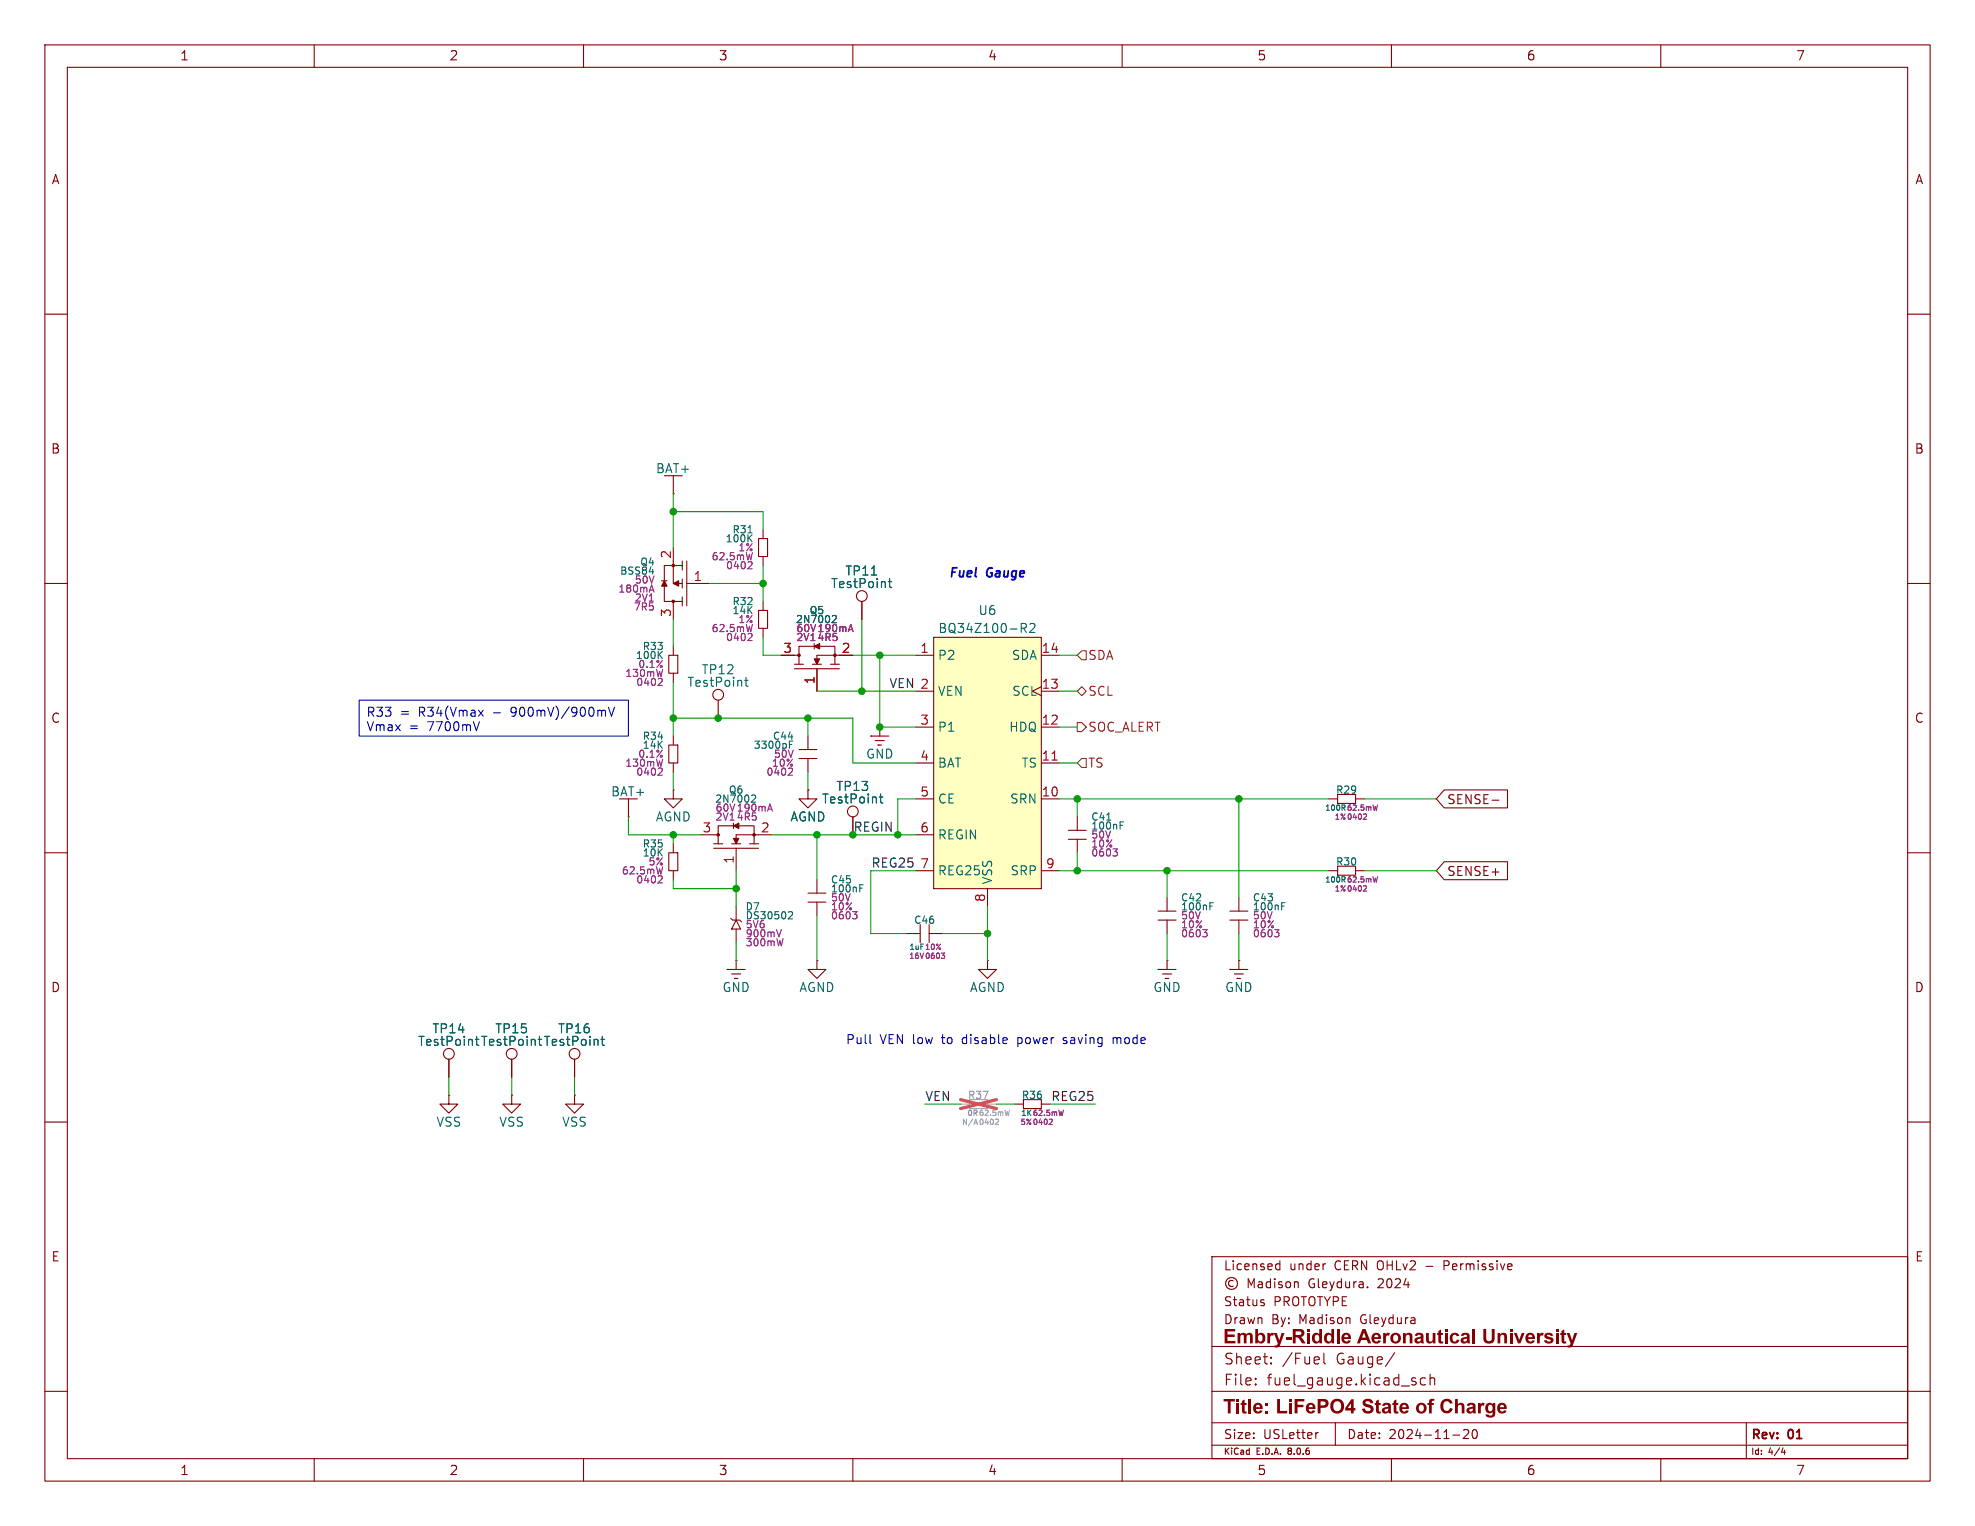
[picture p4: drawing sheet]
<svg xmlns="http://www.w3.org/2000/svg" width="279mm" height="216mm" viewBox="0 0 279 216" stroke-linecap="round" stroke-linejoin="round" font-family="sans-serif">
<g fill="none" stroke="#840000" stroke-width=".15">
<path d="M6.3 6.4h266.7v203.2h-266.7zM9.5 9.5h260.4v196.9h-260.4zM44.4 6.4v3.1M82.5 6.4v3.1M120.6 6.4v3.1M158.7 6.4v3.1M196.8 6.4v3.1M234.9 6.4v3.1M6.3 44.5h3.2M269.9 44.5h3.1M6.3 82.6h3.2M107.3 86.4h1.3v2.5h-1.3z"/>
<path d="M107.9 85.1v1.3M107.9 88.9v1.3M121.9 85.1v2.5M269.9 82.6h3.1M99.1 118.1h2.5v1.3M101 119.4h1.2M103.5 119.4h1.3M103.8 116.8h-2.2v1.3M103.8 116.5v.7M104.5 116.8h2.2v1.3h-2.6v.5M106 119.4h1.3M109.2 118.1h-2.5v1.3"/>
<path d="M113 107.3h2.6M113 106h2.6M114.3 111.8v1.2h1.3l-1.3 1.3-1.3-1.3h1.3M114.3 111.8h.1M114.3 104.1v1.9M114.3 107.3v1.9M188 113h1.2M189.2 112.4h2.6v1.3h-2.6zM191.8 113h1.2M6.3 120.7h3.2M101 120h6.3M104.1 120v3.2"/>
<path d="M114.3 127.6h2.5M114.3 126.4h2.5M115.6 135.9v1.3h1.2l-1.2 1.2-1.3-1.2h1.3M115.6 135.9h.1M115.6 124.5v1.9M115.6 127.6v1.9M188 123.2h1.2M189.2 122.6h2.6v1.2h-2.6zM191.8 123.2h1.2M269.9 120.7h3.1M6.3 158.8h3.2M63.5 154.9v1.3h1.3l-1.3 1.3-1.3-1.3h1.3"/>
<path d="M63.5 154.9h.1M72.4 154.9v1.3h1.3l-1.3 1.3-1.3-1.3h1.3M72.4 154.9h.1M143.5 156.2h1.3M144.8 155.6h2.5v1.2h-2.5zM147.3 156.2h1.3M269.9 158.8h3.1M171.4 177.8h98.5v28.6h-98.5zM180.6 179.6h.5M180.6 178.9h.5M181.1 178.4v1.2M204.3 179h.5"/>
<path d="M204.8 178.4h-.5v1.2M6.3 196.9h3.2M171.4 196.9h101.6M171.4 190.5h98.5M174.5 181.2a.44 .44 0 0 0-.7 .4 .44 .44 0 0 0 .7 .3M176.6 182.2v-1.3l.4 .9 .4-.9v1.3M177.6 195.8l.1 .1h-.1M177.6 195.8v.1M177.6 195v.1M177.6 195l.1 .1h-.1M178 181.4h.5l.1 .8M178.5 184.3l.3 .1 .1 .1-.2 .2h-.2"/>
<path d="M178.5 183.9h.3M178.6 181.6l-.4 .1a.25 .25 0 0 0-.2 .2 .25 .25 0 0 0 .2 .3l.4-.1M179.7 181.4l-.3-.1-.3 .3v.3l.1 .2h.5M179.7 180.9v1.3M179.8 192.8l.1 .1-.1 .1M179.8 192.8l-.1 .1 .1 .1M179.8 192.8v.2M180.3 180.9v.1M180.3 181.3v.9M181.4 181.4l-.3-.1-.2 .2v.2l.5 .1v.3h-.5M182 181.5l.1-.2 .4 .2 .1 .4-.1 .2-.4 .1-.1-.1zM183.1 181.5l.2-.2 .3 .1 .1 .8"/>
<path d="M183.1 181.3v.9M187.3 191.5v1.3l.2 .2M193.5 182.1v.1M197.3 191.4l-1.3 1.9M200.3 195.5l.1 .2-.1 .2M201.7 195l-.5-.1-.3 .3v.5l.2 .2h.1h.5M202.3 195.1a.38 .38 0 0 1 .7 0v.8M202.3 194.4v1.5M44.4 206.4v3.2M82.5 206.4v3.2M120.6 206.4v3.2M158.7 206.4v3.2"/>
<path d="M171.4 204.5h98.5M171.4 201.3h98.5M186.5 202.7h-.2M188.9 201.3v3.2M195.1 203.4v.1M195.1 202.7v.2M196.8 206.4v3.2M205.5 203h1M207.2 202.3l-.2 .1M207.5 202.3l.3 .2-.1 .3-.7 .7h.8M208.6 202.3a.79 .79 0 0 0 0 1.2 .68 .68 0 0 0 .3-1.1l-.2-.1M234.9 206.4v3.2"/>
<path d="M247.1 201.3v5.1M252 205.5h.6M252.4 205.2v.6"/>
<circle cx="121.9" cy="84.3" r=".76"/>
<circle cx="174.2" cy="181.6" r=".85"/>
</g>
<g fill="none" stroke="#840084" stroke-width=".15">
<path d="M106.3 89.7l.1 .1-.1 .3-.5 .5h.6M106.4 88.3l-.2 1.1M103.3 116h.6M108.7 114.5h.5M108.9 113.7l.4 1.1M112.1 109.1l-.6 .6h.6M193.3 115.3v.2l-.4 .4h.4M194.9 113.9l-.2 .7M120.6 129h.6l-.3 .4 .3 .1v.3l-.2 .2h-.2M193.3 125.5v.1l-.4 .5h.4M194.9 124l-.2 .8M148.9 158.5l-.1 .2-.4 .4h.5"/>
<path d="M150.4 157.1l-.1 .7"/>
</g>
<path d="M135.9 156.2h1.3M137.2 155.6h2.5v1.2h-2.5zM139.7 156.2h1.3M141.3 158.5l-.1 .2-.4 .4h.5M142.8 157.1l-.2 .7" fill="none" stroke="#a1a1a1" stroke-width=".15"/>
<path d="M135.9 155.6l5.1 1.2M141 155.6l-5.1 1.2" fill="none" stroke="#e65255" stroke-width=".46"/>
<path d="M123.3 81.4h.7M125.7 82.3h.5M125.9 81.9v1v.2h.3M106.4 112.5h.3l.2 .3-.6 .7h.6M121.6 125.7h.4M121.6 125.2h.5" fill="none" stroke="#006464" stroke-width=".15"/>
<g fill="#840000" stroke="#840000" stroke-width=".15">
<path d="M103.8 116.8l.7-.3v.7z"/>
<path d="M103.8 118.6h.7l-.4 .8z"/>
<circle cx="101.6" cy="118.1" r=".18"/>
<circle cx="106.7" cy="118.1" r=".18"/>
</g>
<path d="M132.1 90.2h15.2v35.5h-15.2z" fill="#ffffc2"/>
<g fill="none" stroke="#840000" stroke-width=".15">
<path d="M95.2 69.9h.1M95.2 77.5v2.5h1.3M95.2 67.3v2.6M96.5 79.4v1.2M97.2 79.4v6.3M107.3 76.2h1.3v2.5h-1.3zM107.9 74.9v1.3M107.9 78.7v1.3M93.6 82.2h.8M94 82.9v2.2h1.2M94 82.2v-2.2h1.2v2.6M94.6 92.7h1.3v2.6h-1.3z"/>
<path d="M95.2 91.4v1.3M95.2 95.3v1.2M95.9 82.6h.6M96.5 85.1h-1.3v2.5M96.5 81.9v1.3M96.5 84.5v1.2M97.2 82.6h3.1M101.6 99.1v2.5M110.5 92.7h2.5v1.3M112.4 94h1.3M112.4 94.6h6.3M114.9 94h1.3"/>
<path d="M115.2 91.4h-2.2v1.3M115.2 91.1v.7M115.6 94.6v3.2M116 91.4h2.1v1.3h-2.5v.5M117.5 94h1.2M120.6 92.7h-2.5v1.3M121.9 85.1v2.5M129.5 92.7h2.6M129.5 97.8h2.6M132.1 90.2h15.2v35.5h-15.2zM147.3 97.2l-1.3 .6 1.3 .6M147.3 92.7h2.6"/>
<path d="M147.3 97.8h2.6M88.9 115.6h.1M88.9 113v2.6M94.6 105.4h1.3v2.6h-1.3zM95.2 111.8v1.2h1.3l-1.3 1.3-1.2-1.3h1.2M95.2 111.8h.1M95.2 104.1v1.3M95.2 108v1.2M95.2 119.4v1.3M114.3 111.8h.1M120.6 115.6v2.5M123.2 104.1h.1"/>
<path d="M123.2 104.1h2.5M123.8 104.8h1.3M124.2 105.4h.1M124.2 105.4h.5M124.5 102.9h.1M124.5 102.9v1.2M129.5 113h2.6M129.5 102.9h2.6M129.5 108h2.6M129.5 118.1h2.6M147.3 113h2.6M147.3 102.9h2.6"/>
<path d="M147.3 108h2.6M151.1 118.7h2.6M151.1 117.5h2.6M152.4 115.6v1.9M152.4 118.7v2M204.3 111.8h9v2.5h-9l-1.1-1.3zM211.1 113.2h.9M94.6 120.7h1.3v2.5h-1.3zM95.2 123.2v1.3M102.9 137.2h.1M102.9 137.2h2.5M103.4 129.9l.2 .3h.5"/>
<path d="M103.5 137.8h1.3M103.9 138.4h.1M103.9 138.4h.5M104.1 130.2h.5l.3 .2M104.1 130.2l.7 1.2h-1.3zM104.1 135.9h.1M104.1 128.3v1.9M104.1 131.4v2M104.1 135.9v1.3M128.3 132.1h1.9M129.5 123.2h2.6M130.2 130.8v2.6"/>
<path d="M131.4 130.8v2.6M131.4 132.1h1.9M139.7 135.9v1.3h1.3l-1.3 1.2-1.3-1.2h1.3M139.7 135.9h.1M139.7 125.7v2.6M147.3 123.2h2.6M163.8 137.2h.1M163.8 130.2h2.6M163.8 128.9h2.6M163.8 137.2h2.6M164.5 137.8h1.2M164.8 138.4h.1"/>
<path d="M164.8 138.4h.6M165.1 135.9h.1M165.1 127v1.9M165.1 130.2v1.9M165.1 135.9v1.3M174 137.2h.1M174 130.2h2.5M174 128.9h2.5M174 137.2h2.5M174.6 137.8h1.3M175 138.4h.1M175 138.4h.5"/>
<path d="M175.3 135.9h.1M175.3 127v1.9M175.3 130.2v1.9M175.3 135.9v1.3M204.3 121.9h9v2.6h-9l-1.1-1.3zM63.5 149.9v2.5M72.4 149.9v2.5M81.3 154.9v1.3h1.2l-1.2 1.3-1.3-1.3h1.3M81.3 154.9h.1M81.3 149.9v2.5"/>
<circle cx="101.6" cy="98.3" r=".76"/>
<circle cx="120.6" cy="114.8" r=".76"/>
<circle cx="63.5" cy="149.1" r=".76"/>
<circle cx="72.4" cy="149.1" r=".76"/>
<circle cx="81.3" cy="149.1" r=".76"/>
</g>
<path d="M148.8 107.5h.8" fill="none" stroke="#a90000" stroke-width=".15"/>
<g fill="none" stroke="#006464" stroke-width=".15">
<path d="M105.8 75.4h.6M106 76.1l.4 .6M106.4 75.6l-.6 .6M91.8 80.9h.7M93.3 92.6l.4 .6M93.7 92.2l-.6 .5M105.3 96.3h.5M105.5 95.8v1.1l.1 .1 .2 .1M117.8 87.1h.3l.2 .3-.6 .7h.6M123.3 81.4h.7M125.7 82.3h.5M125.9 81.9v1v.2h.3"/>
<path d="M144.5 88.2h.5l.2 .3-.1 .3-.6 .1M144.8 88.9l.4 .6M145.7 88.3l.2-.1h.3l.2 .1v.3v.2l-.8 .7h.8M124.4 112.8h.5M124.6 112.3v1.1v.1l.3 .1M156.6 116h.6M158.5 116.8h.3M158.5 116.3h.4M111.7 129h.3l.1 .3-.6 .7h.6M171.2 128.2h.3M171.2 127.7h.4M181.3 128.2h.4"/>
<path d="M181.3 127.7h.5M67.2 147.1h.5M76.1 147.1h.5M85 147.1h.5M85.2 146.6v1.1l.1 .1 .2 .1"/>
</g>
<g fill="#840000" stroke="#840000" stroke-width=".15">
<path d="M115.2 91.4l.8-.3v.7z"/>
<path d="M115.2 93.2h.8l-.4 .8z"/>
<path d="M95.2 82.6l.8-.4v.7z"/>
<path d="M94 82.2l.4 .7h-.8z"/>
<circle cx="113" cy="92.7" r=".18"/>
<circle cx="118.1" cy="92.7" r=".18"/>
<circle cx="95.2" cy="85.1" r=".18"/>
<circle cx="95.2" cy="80" r=".18"/>
</g>
<g fill="none" stroke="#840084" stroke-width=".15">
<path d="M106.3 79.5l.1 .1-.1 .3-.5 .6h.6M106.4 78.2l-.2 1M91.8 85h.6M91.9 83.5h.5M92.2 82.8l.3 1M93.6 96.1v.3l-.5 .6h.6M93.7 94.7l-.2 1M114.7 90.6h.6M120.1 89.1h.5M120.4 88.3l.3 1.1M93.6 108.8v.3l-.5 .6h.6M93.7 107.4l-.2 1"/>
<path d="M93.6 124l.1 .1-.1 .2-.5 .6h.6M93.7 122.6l-.2 1.1M110.5 131.5l-.3 1M110.8 132.8l-.3 1M133.2 134.8h.4l-.2 .3 .2 .1v.3l-.1 .1h-.2M157.4 120.1h.7l-.4 .4 .3 .1 .1 .3-.2 .2h-.3M170.1 131.5h.7l-.4 .4 .3 .1 .1 .3-.2 .2h-.3M180.3 131.5h.6l-.3 .4 .3 .1v.3l-.2 .2h-.3"/>
</g>
<path d="M152.4 97.8l.6-.6 .7 .6-.7 .6zM153 92.1h.7v1.2h-.7l-.6-.6zM152.4 102.2h.6l.7 .7-.7 .6h-.6zM153 107.3h.7v1.3h-.7l-.6-.6z" fill="none" stroke="#725600" stroke-width=".15"/>
<g fill="none" stroke="#0000c2" stroke-width=".15">
<path d="M50.8 99.1h38.1v5h-38.1zM67.7 100.5l.7 .8M67.8 102.1l-.4 1.3M68.4 100.5l-.7 .8M69.8 100.9h1M85.6 100.5l.1 .8M86.1 100.1l.4 1.2 .4-1.2M123.1 146.4v1.1l.2 .1M144 146.8v1.3M144 147.6h.1M144.1 146.8l-.1 .1M150.4 147.6h.4"/>
<path d="M150.8 146.8l-.3 .1-.1 .1 .1 .2h.3M157.5 146.9l.3-.1 .2 .2M157.5 146.8v.8"/>
</g>
<g fill="none" stroke="#009600" stroke-width=".15">
<path d="M95.2 69.9v7.6M95.2 72.4h12.7v2.5M95.2 87.6v3.8M95.2 96.5v7.6M100.3 82.6h7.6M107.9 90.2v2.5h2.6M107.9 80v5.1M115.6 97.8h13.9M120.6 92.7h8.9M121.9 87.6v10.2M124.5 92.7v10.2h5M149.9 92.7h2.5"/>
<path d="M149.9 97.8h2.5M88.9 115.6v2.5h10.2M95.2 101.6h25.4v6.4h8.9M95.2 109.2v2.6M95.2 118.1v1.3M109.2 118.1h20.3M114.3 101.6v2.5M114.3 109.2v2.6M115.6 118.1v6.4M129.5 113h-2.5v5.1M149.9 113h38.1M149.9 108h2.5"/>
<path d="M149.9 102.9h2.5M152.4 113v2.6M175.3 113v14M193 113h10.2M95.2 124.5v1.2h8.9M104.1 123.2v5.1M104.1 133.4v2.5M115.6 129.5v6.4M129.5 123.2h-6.3v8.9h5.1M133.3 132.1h6.4M139.7 128.3v7.6M149.9 123.2h38.1"/>
<path d="M152.4 120.7v2.5M165.1 123.2v3.8M165.1 132.1v3.8M175.3 132.1v3.8M193 123.2h10.2M63.5 152.4v2.5M72.4 152.4v2.5M81.3 152.4v2.5M130.8 156.2h5.1M141 156.2h2.5M148.6 156.2h6.3"/>
</g>
<g fill="#009600" stroke="#009600" stroke-width=".15">
<circle cx="175.3" cy="113" r=".46"/>
<circle cx="152.4" cy="123.2" r=".46"/>
<circle cx="165.1" cy="123.2" r=".46"/>
<circle cx="152.4" cy="113" r=".46"/>
<circle cx="107.9" cy="82.6" r=".46"/>
<circle cx="101.6" cy="101.6" r=".46"/>
<circle cx="114.3" cy="101.6" r=".46"/>
<circle cx="121.9" cy="97.8" r=".46"/>
<circle cx="95.2" cy="101.6" r=".46"/>
<circle cx="95.2" cy="72.4" r=".46"/>
<circle cx="104.1" cy="125.7" r=".46"/>
<circle cx="95.2" cy="118.1" r=".46"/>
<circle cx="115.6" cy="118.1" r=".46"/>
<circle cx="120.6" cy="118.1" r=".46"/>
<circle cx="124.5" cy="102.9" r=".46"/>
<circle cx="124.5" cy="92.7" r=".46"/>
<circle cx="127" cy="118.1" r=".46"/>
<circle cx="139.7" cy="132.1" r=".46"/>
</g>
<g font-size="2.8" fill="#840000">
<text x="173" y="190.8">Embry-Riddle Aeronautical University</text>
<text x="173" y="200.7">Title: LiFePO4 State of Charge</text>
</g>
<g font-size="2.1" fill="#840000">
<text x="173" y="196.2">File:</text>
<text x="173" y="193.3">Sheet:</text>
<text x="179.2" y="196.2">fuel_gauge.kicad_sch</text>
<text x="181.4" y="193.3">/Fuel</text>
<text x="189.1" y="193.3">Gauge/</text>
</g>
<g font-size="1.8" fill="#840000">
<text x="25.4" y="8.8">1</text>
<text x="63.5" y="8.8">2</text>
<text x="101.6" y="8.8">3</text>
<text x="139.7" y="8.8">4</text>
<text x="177.8" y="8.8">5</text>
<text x="215.9" y="8.8">6</text>
<text x="254" y="8.8">7</text>
<text x="7.2" y="26.3">A</text>
<text x="270.9" y="26.3">A</text>
<text x="7.1" y="64.4">B</text>
<text x="270.8" y="64.4">B</text>
<text x="7.1" y="102.5">C</text>
<text x="270.8" y="102.5">C</text>
<text x="204.6" y="114">SENSE-</text>
<text x="204.6" y="124.1">SENSE+</text>
<text x="7.1" y="140.6">D</text>
<text x="270.8" y="140.6">D</text>
<text x="7.2" y="178.7">E</text>
<text x="173" y="179.9">Licensed</text>
<text x="182.4" y="179.9">under</text>
<text x="188.9" y="179.9">CERN OHLv2</text>
<text x="202.2" y="179.9">-</text>
<text x="204.9" y="179.9">Permissive</text>
<text x="270.8" y="178.7">E</text>
<text x="173" y="185">Status</text>
<text x="180.2" y="185">PROTOTYPE</text>
<text x="185.2" y="182.5">Gleydura.</text>
<text x="195.2" y="182.5">2024</text>
<text x="173" y="187.6">Drawn</text>
<text x="179.9" y="187.6">By:</text>
<text x="183.9" y="187.6">Madison</text>
<text x="192.8" y="187.6">Gleydura</text>
<text x="173" y="203.8">Size:</text>
<text x="178.7" y="203.8">USLetter</text>
<text x="190.5" y="203.8">Date:</text>
<text x="196.5" y="203.8">2024-11-20</text>
<text x="247.6" y="204">Rev:</text>
<text x="253.1" y="204">01</text>
<text x="25.4" y="208.9">1</text>
<text x="63.5" y="208.9">2</text>
<text x="101.6" y="208.9">3</text>
<text x="139.7" y="208.9">4</text>
<text x="177.8" y="208.9">5</text>
<text x="215.9" y="208.9">6</text>
<text x="254" y="208.9">7</text>
</g>
<g font-size="1.8" fill="#006464">
<text x="92.7" y="67.2">BAT+</text>
<text x="117.5" y="83.4">TestPoint</text>
<text x="119.5" y="81.6">TP11</text>
<text x="132.6" y="89.8">BQ34Z100-R2</text>
<text x="138.3" y="87.2">U6</text>
<text x="99.2" y="95.6">TP12</text>
<text x="132.6" y="93.6">P2</text>
<text x="143" y="93.6">SDA</text>
<text x="97.1" y="97.4">TestPoint</text>
<text x="132.6" y="98.7">VEN</text>
<text x="143.1" y="98.7">SCL</text>
<text x="122.4" y="107.5">GND</text>
<text x="132.6" y="103.7">P1</text>
<text x="142.7" y="103.7">HDQ</text>
<text x="86.3" y="112.9">BAT+</text>
<text x="116.2" y="113.9">TestPoint</text>
<text x="118.2" y="112.1">TP13</text>
<text x="132.6" y="108.8">BAT</text>
<text x="132.6" y="113.9">CE</text>
<text x="142.8" y="113.9">SRN</text>
<text x="144.4" y="108.8">TS</text>
<text x="92.7" y="116.4">AGND</text>
<text x="111.7" y="116.4">AGND</text>
<text x="132.6" y="119">REGIN</text>
<text x="132.6" y="124.1">REG25</text>
<text x="140.6" y="125.2" transform="rotate(-90 140.6 125.2)">VSS</text>
<text x="142.9" y="124.1">SRP</text>
<text x="102.1" y="140.6">GND</text>
<text x="113" y="140.6">AGND</text>
<text x="137.1" y="140.6">AGND</text>
<text x="163.1" y="140.6">GND</text>
<text x="173.2" y="140.6">GND</text>
<text x="59" y="148.2">TestPoint</text>
<text x="61.1" y="146.4">TP14</text>
<text x="67.9" y="148.2">TestPoint</text>
<text x="70" y="146.4">TP15</text>
<text x="76.8" y="148.2">TestPoint</text>
<text x="78.8" y="146.4">TP16</text>
<text x="61.6" y="159.6">VSS</text>
<text x="70.5" y="159.6">VSS</text>
<text x="79.4" y="159.6">VSS</text>
</g>
<g font-size="1.8" fill="#a90000">
<text x="95" y="79.1" transform="rotate(-90 95 79.1)">2</text>
<text x="98" y="82.3">1</text>
<text x="95" y="87.4" transform="rotate(-90 95 87.4)">3</text>
<text x="110.7" y="92.5">3</text>
<text x="119" y="92.5">2</text>
<text x="130.1" y="92.5">1</text>
<text x="147.3" y="92.5">14</text>
<text x="115.3" y="96.9" transform="rotate(-90 115.3 96.9)">1</text>
<text x="147.3" y="97.5">13</text>
<text x="130.1" y="102.6">3</text>
<text x="130.1" y="107.7">4</text>
<text x="147.3" y="107.7">11</text>
<text x="147.3" y="102.6">12</text>
<text x="130.1" y="112.8">5</text>
<text x="147.3" y="112.8">10</text>
<text x="99.3" y="117.9">3</text>
<text x="107.6" y="117.9">2</text>
<text x="130.1" y="117.9">6</text>
<text x="103.9" y="122.3" transform="rotate(-90 103.9 122.3)">1</text>
<text x="130.1" y="122.9">7</text>
<text x="147.9" y="122.9">9</text>
<text x="139.4" y="127.7" transform="rotate(-90 139.4 127.7)">8</text>
</g>
<g font-size="1.8" fill="#0000c2">
<text x="134.1" y="82">Fuel</text>
<text x="139.5" y="82">Gauge</text>
<text x="51.8" y="101.7">R33</text>
<text x="56.6" y="101.7">=</text>
<text x="59.4" y="101.7">R34(Vmax</text>
<text x="72.8" y="101.7">900mV)/900mV</text>
<text x="51.8" y="103.8">Vmax</text>
<text x="57.9" y="103.8">=</text>
<text x="60.6" y="103.8">7700mV</text>
<text x="119.6" y="147.9">Pull</text>
<text x="124.5" y="147.9">VEN low</text>
<text x="133.6" y="147.9">to</text>
<text x="136.6" y="147.9">disable</text>
<text x="144.6" y="147.9">power</text>
<text x="151.3" y="147.9">saving</text>
<text x="158.5" y="147.9">mode</text>
</g>
<g font-size="1.8" fill="#725600">
<text x="153.9" y="93.6">SDA</text>
<text x="153.9" y="98.7">SCL</text>
<text x="153.9" y="103.7">SOC_ALERT</text>
<text x="153.9" y="108.8">TS</text>
</g>
<g font-size="1.8" fill="#0f0f0f">
<text x="125.7" y="97.4">VEN 2</text>
<text x="120.6" y="117.8">REGIN</text>
<text x="123.2" y="122.8">REG25</text>
<text x="130.8" y="155.9">VEN</text>
<text x="148.6" y="155.9">REG25</text>
</g>
<g font-size="1.4" fill="#006464">
<text x="102.5" y="76.9">100K</text>
<text x="103.5" y="75.7">R31</text>
<text x="87.6" y="81.5">BSS84</text>
<text x="90.5" y="80.2">Q4</text>
<text x="103.5" y="85.8">R32</text>
<text x="103.5" y="87.1">14K</text>
<text x="114.4" y="87.1">Q5</text>
<text x="89.8" y="93.4">100K</text>
<text x="90.8" y="92.2">R33</text>
<text x="90.8" y="104.9">R34</text>
<text x="106.5" y="106.1">3300pF</text>
<text x="109.2" y="104.9">C44</text>
<text x="103" y="112.5">Q6</text>
<text x="188.9" y="112.5">R29</text>
<text x="154.3" y="116.3">C41</text>
<text x="154.3" y="117.6">100nF</text>
<text x="90.8" y="120.1">R35</text>
<text x="90.8" y="121.4">10K</text>
<text x="117.4" y="125.2">C45</text>
<text x="188.9" y="122.7">R30</text>
<text x="105.4" y="129">D7</text>
<text x="105.4" y="130.3">DS30502</text>
<text x="117.4" y="126.5">100nF</text>
<text x="129.2" y="130.9">C46</text>
<text x="167" y="127.7">C42</text>
<text x="167" y="129">100nF</text>
<text x="177.1" y="127.7">C43</text>
<text x="177.1" y="129">100nF</text>
<text x="144.4" y="155.7">R36</text>
</g>
<g font-size="1.4" fill="#840084">
<text x="89.7" y="82.8">50V</text>
<text x="100.6" y="79.5">62.5mW</text>
<text x="102.6" y="80.7">0402</text>
<text x="104.3" y="78.2">1%</text>
<text x="87.4" y="84">180mA</text>
<text x="89.5" y="86.6">7R5</text>
<text x="89.7" y="85.3">2V1</text>
<text x="100.6" y="89.6">62.5mW</text>
<text x="104.3" y="88.4">1%</text>
<text x="112.5" y="88.4">2N7002</text>
<text x="112.5" y="89.6">60V 190mA</text>
<text x="88.3" y="96">130mW</text>
<text x="90.2" y="94.7">0.1%</text>
<text x="102.6" y="90.9">0402</text>
<text x="112.5" y="90.9">2V1</text>
<text x="115.5" y="90.9">4R5</text>
<text x="89.9" y="97.3">0402</text>
<text x="90.2" y="107.4">0.1%</text>
<text x="90.8" y="106.1">14K</text>
<text x="109.4" y="107.4">50V</text>
<text x="88.3" y="108.7">130mW</text>
<text x="89.9" y="110">0402</text>
<text x="101.1" y="113.8">2N7002</text>
<text x="108.3" y="110">0402</text>
<text x="109.1" y="108.7">10%</text>
<text x="101.1" y="115">60V 190mA</text>
<text x="101.1" y="116.3">2V1</text>
<text x="104.1" y="116.3">4R5</text>
<text x="154.3" y="118.8">50V</text>
<text x="87.9" y="123.9">62.5mW</text>
<text x="89.9" y="125.2">0402</text>
<text x="91.6" y="122.7">5%</text>
<text x="154.3" y="120.1">10%</text>
<text x="154.3" y="121.4">0603</text>
<text x="105.4" y="131.5">5V6</text>
<text x="117.4" y="129">10%</text>
<text x="117.4" y="127.7">50V</text>
<text x="117.4" y="130.3">0603</text>
<text x="167" y="131.5">10%</text>
<text x="167" y="130.3">50V</text>
<text x="177.1" y="131.5">10%</text>
<text x="177.1" y="130.3">50V</text>
<text x="105.4" y="132.8">900mV</text>
<text x="105.4" y="134.1">300mW</text>
<text x="167" y="132.8">0603</text>
<text x="177.1" y="132.8">0603</text>
</g>
<text font-size="1.4" fill="#989898" x="136.8" y="155.7">R37</text>
<g font-size="1.2" fill="#840000">
<text x="173" y="206">KiCad</text>
<text x="177.8" y="206">E.D.A.</text>
<text x="182.5" y="206">8.0.6</text>
<text x="247.6" y="206">Id:</text>
<text x="250.3" y="206">4/4</text>
</g>
<g font-size="1.1" fill="#840084">
<text x="187.3" y="114.9">100R 62.5mW</text>
<text x="188.7" y="116.2">1% 0402</text>
<text x="187.3" y="125.1">100R 62.5mW</text>
<text x="188.7" y="126.3">1% 0402</text>
<text x="128.5" y="135.9">16V 0603</text>
<text x="128.5" y="134.6">1uF 10%</text>
<text x="144.2" y="159.4">5% 0402</text>
<text x="144.3" y="158.1">1K 62.5mW</text>
</g>
<g font-size="1.1" fill="#a1a1a1">
<text x="136" y="159.4">N/A 0402</text>
<text x="136.7" y="158.1">0R 62.5mW</text>
</g>
</svg>
